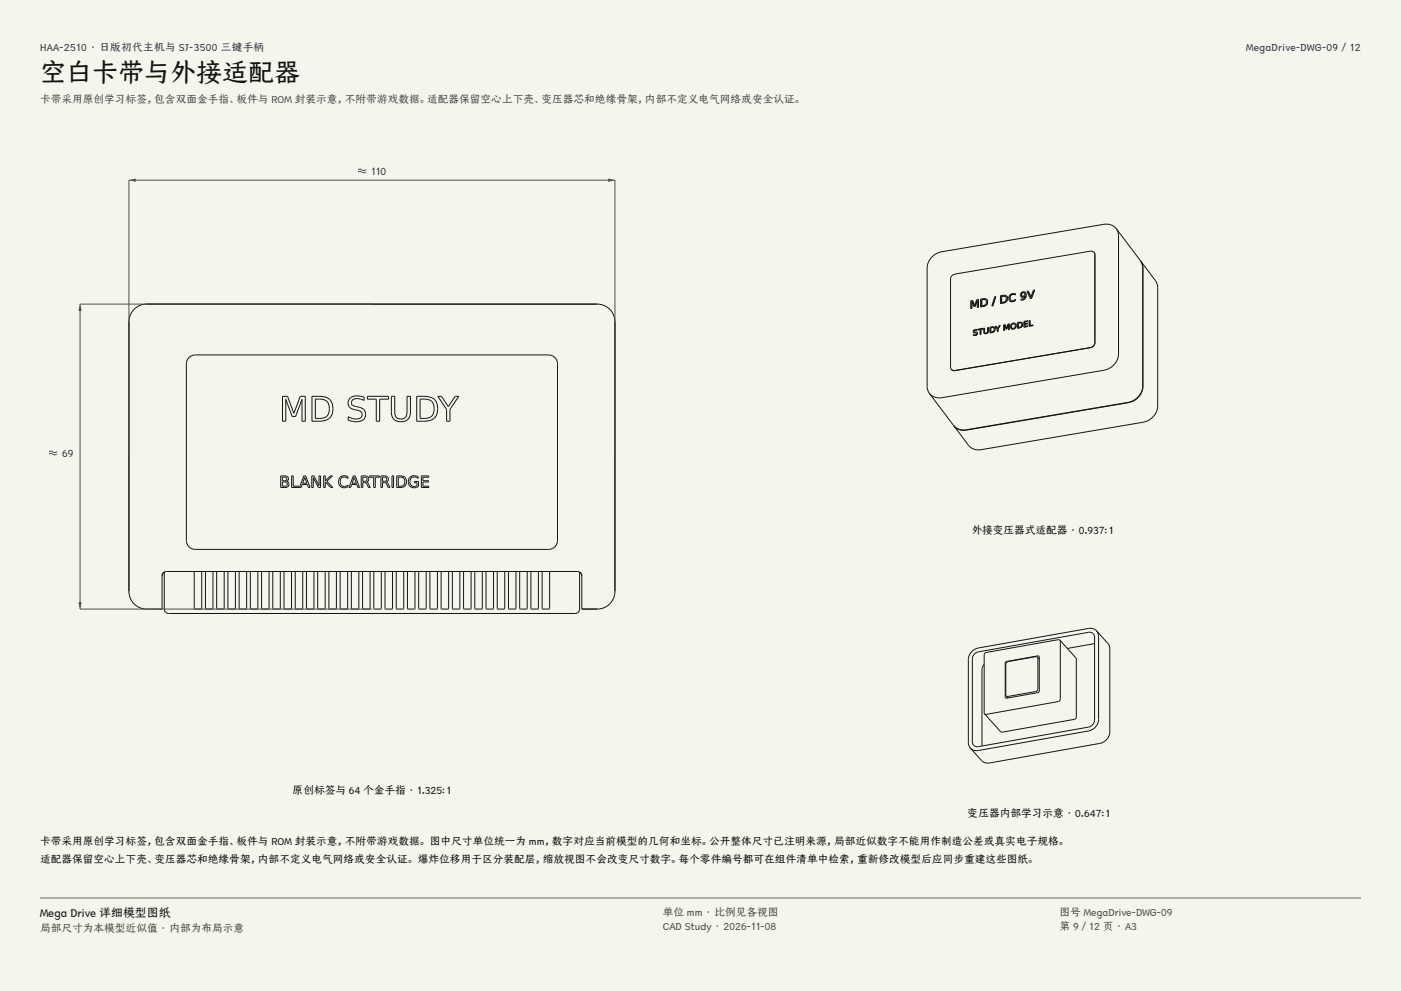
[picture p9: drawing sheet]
<svg xmlns="http://www.w3.org/2000/svg" width="420mm" height="297mm" viewBox="0 0 420 297" stroke-linecap="round" stroke-linejoin="round" font-family="sans-serif">
<g fill="#f5f4ed">
<path d="M0 0h420v297h-420z"/>
<path d="M12 12h396v275h-396z"/>
</g>
<g fill="none" stroke="#141413" stroke-width=".3">
<path d="M56.5 107.4a2.64 2.64 0 0 1 2-1h106a2.65 2.65 0 0 1 2.6 2.6v53a2.65 2.65 0 0 1-2.6 2.7h-106a2.65 2.65 0 0 1-2.6-2.7v-53zM84.7 118.8h1.5l1.9 5.1 1.9-5.1h1.5v7.4h-1v-6.5l-1.9 5.1h-1l-1.9-5.1v6.5h-1zM93.5 118.8h2.1a3.8 3.8 0 0 1 4.2 2.8 3.8 3.8 0 0 1-2.3 4.4l-4 .2zM94.5 119.6h1.3a2.66 2.66 0 0 1 2.9 3.5 2.46 2.46 0 0 1-2.9 2.3h-1.3zM104.8 119.5a4.4 4.4 0 0 1 4.4-.5v1l-1.4-.5a1.56 1.56 0 0 0-1.7 .1 1.56 1.56 0 0 0-.6 1.6l.9 .6a3 3 0 0 1 3.2 2 2.38 2.38 0 0 1-3.1 2.6l-2.1-.5v-1l.9 .4a2.39 2.39 0 0 0 3.2-.7 1.36 1.36 0 0 0-1.4-1.7 2.36 2.36 0 0 1-2.7-2.5zM110.2 118.8h6.3v.8h-2.7v6.6h-1v-6.6h-2.6zM117.3 118.8h1v4.5a1.88 1.88 0 0 0 1.9 2.3 1.88 1.88 0 0 0 1.8-2.3v-4.5h1v4.6a2.86 2.86 0 0 1-2.8 3 2.86 2.86 0 0 1-2.9-3zM124.9 118.8h2.1a3.8 3.8 0 0 1 4.2 2.8 3.8 3.8 0 0 1-2.3 4.4l-4 .2zM125.9 119.6h1.3a2.66 2.66 0 0 1 2.9 3.5 2.46 2.46 0 0 1-2.9 2.3h-1.3zM131.2 118.8h1.1l2.1 3 2.1-3h1l-2.6 3.9v3.5h-1v-3.5zM84.2 142.6h1.2a.84 .84 0 0 1 1 .6 .84 .84 0 0 1-.5 1 .97 .97 0 0 1 .7 1.2 .97 .97 0 0 1-1.2 .7h-1.2zM84.6 144.4h.8a.65 .65 0 0 1 .7 .7 .65 .65 0 0 1-.7 .6h-.8z"/>
<path d="M84.6 143h.7a.54 .54 0 0 1 .7 .5 .54 .54 0 0 1-.7 .6h-.7zM87.4 142.6h.5v3.1h1.7v.4h-2.2zM91.1 142.6h.5l1.4 3.5h-.5l-.3-.9h-1.6l-.3 .9h-.5zM91.4 143.1l.6 1.7h-1.3zM93.5 142.6h.6l1.5 2.9v-2.9h.5v3.5h-.6l-1.6-2.9v2.9h-.4zM97 142.6h.5v1.5l1.6-1.5h.6l-1.8 1.6 1.9 1.9h-.6l-1.7-1.7v1.7h-.5zM102 143a1.93 1.93 0 0 1 2.3-.1v.5a1.41 1.41 0 0 0-2-.1 1.41 1.41 0 0 0-.1 1.9 1.39 1.39 0 0 0 2.1 .2v.4a1.83 1.83 0 0 1-2.5-.2 1.83 1.83 0 0 1 .2-2.6zM105.9 142.6h.6l1.3 3.5h-.5l-.3-.9h-1.6l-.3 .9h-.5zM106.2 143.1l.6 1.7h-1.2zM108.3 142.6h1.1a.97 .97 0 0 1 1.1 .7 .97 .97 0 0 1-.6 1.2l1.1 1.6h-.5l-.7-1.2-.5-.3h-.5v1.5h-.5zM108.8 143h.6a.62 .62 0 0 1 .7 .6 .62 .62 0 0 1-.7 .6h-.6zM110.8 142.6h2.9v.4h-1.2v3.1h-.5v-3.1h-1.2z"/>
<path d="M114.2 142.6h1.1a.97 .97 0 0 1 1.1 .7 .97 .97 0 0 1-.6 1.2l1.1 1.6h-.5l-.7-1.2-.5-.3h-.5v1.5h-.5zM114.7 143h.6a.62 .62 0 0 1 .6 .6 .62 .62 0 0 1-.6 .6h-.6zM117.5 142.6h.5v3.5h-.5zM118.9 142.6h1a1.75 1.75 0 0 1 2 1.8 1.75 1.75 0 0 1-2 1.7h-1zM119.4 143a1.45 1.45 0 0 1 2 1.4 1.45 1.45 0 0 1-2 1.3zM122.9 143a2.17 2.17 0 0 1 2.5-.1v.5a1.42 1.42 0 0 0-2-.2 1.42 1.42 0 0 0-.3 1.9 1.42 1.42 0 0 0 1.9 .5v-.9h-.8v-.4h1.3v1.5a1.89 1.89 0 0 1-2.7-.1 1.89 1.89 0 0 1 .1-2.7zM126.3 142.6h2.2v.4h-1.7v1.1h1.6v.4h-1.6v1.2h1.8v.4h-2.3zM48.6 172.6l.2-.7 .4-.4v11a1.32 1.32 0 0 0 1.4 1.4h121.8a1.32 1.32 0 0 0 1.4-1.4v-11l.4 .4 .2 .7M48.6 172.6v9.9h-4.7a5.3 5.3 0 0 1-5.2-5.3v-80.8a5.3 5.3 0 0 1 5.2-5.3h135.2a5.3 5.3 0 0 1 5.2 5.3v80.8a5.3 5.3 0 0 1-5.2 5.3h-4.7v-9.9M48.6 172.6a1.32 1.32 0 0 1 1.3-1.3h123.2a1.32 1.32 0 0 1 1.3 1.3M58.2 171.3v11.1l.2 .1 2.1-.1v-11.1M61.6 171.3v11.1l.2 .1 2-.1v-11.1"/>
<path d="M65 171.3v11.1l.1 .1 2.1-.1v-11.1M68.3 171.3v11.1l.2 .1 2.1-.1v-11.1M71.7 171.3v11.1l.1 .1 2.1-.1v-11.1M75 171.3v11.1l.2 .1 2.1-.1v-11.1M78.4 171.3v11.1l.2 .1 2.1-.1v-11.1M81.8 171.3v11.1l.1 .1 2.1-.1v-11.1M85.1 171.3v11.1l.2 .1 2.1-.1v-11.1M88.5 171.3v11.1l.2 .1 2.1-.1v-11.1M91.9 171.3v11.1l.1 .1 2.1-.1v-11.1M95.2 171.3v11.1l.2 .1 2.1-.1v-11.1M98.6 171.3v11.1l.2 .1 2.1-.1v-11.1M102 171.3v11.1l.1 .1 2.1-.1v-11.1"/>
<path d="M105.3 171.3v11.1l.2 .1 2.1-.1v-11.1M108.7 171.3v11.1l.2 .1 2-.1v-11.1M112.1 171.3v11.1l.1 .1 2.1-.1v-11.1M115.4 171.3v11.1l.2 .1 2.1-.1v-11.1M118.8 171.3v11.1l.1 .1 2.1-.1v-11.1M122.1 171.3v11.1l.2 .1 2.1-.1v-11.1M125.5 171.3v11.1l.2 .1 2.1-.1v-11.1M128.9 171.3v11.1l.1 .1 2.1-.1v-11.1M132.2 171.3v11.1l.2 .1 2.1-.1v-11.1M135.6 171.3v11.1l.2 .1 2.1-.1v-11.1M139 171.3v11.1l.1 .1 2.1-.1v-11.1M142.3 171.3v11.1l.2 .1 2.1-.1v-11.1"/>
<path d="M145.7 171.3v11.1l.2 .1 2.1-.1v-11.1M149.1 171.3v11.1l.1 .1 2.1-.1v-11.1M152.4 171.3v11.1l.2 .1 2.1-.1v-11.1M155.8 171.3v11.1l.2 .1 2-.1v-11.1M159.2 171.3v11.1l.1 .1 2.1-.1v-11.1M162.5 171.3v11.1l.2 .1 2.1-.1v-11.1"/>
</g>
<path d="M38.7 136.8v-82.8h145.7v82.8" fill="none" stroke="#504e49" stroke-width=".3"/>
<g fill="#504e49">
<path d="M38.7 54l2-.5v1z"/>
<path d="M182.3 53.5l2.1 .5-2.1 .5z"/>
</g>
<path d="M111.5 91.1h-87.5v91.4h87.5" fill="none" stroke="#504e49" stroke-width=".3"/>
<g fill="#504e49">
<path d="M24 91.1l.5 2.1h-1z"/>
<path d="M23.5 180.5h1l-.5 2z"/>
</g>
<g fill="none" stroke="#141413" stroke-width=".3">
<path d="M328 75.7l-.5-.4h-.6l-41 7a1.55 1.55 0 0 0-.9 1.3v26.4l.2 .6M328 75.7l.2 .6v26.4a1.57 1.57 0 0 1-1.3 1.5M328 75.7h.1M334.6 68.5l7.3 9.7 .6 1.6 .1 35.9a5.3 5.3 0 0 1-4.4 4.9l-48.6 8.2-1.3 .1-1.6-.6-.8-.8-7.3-9.6M334.6 68.5l.5 .8 .2 1.3v35.5a5.3 5.3 0 0 1-4.4 4.9l-48.5 8.2h-1.3l-1.2-.3-1.3-1M334.6 68.5l-.8-.7-1-.5-1.9-.1-48.5 8.2a5.3 5.3 0 0 0-4.5 4.9v35.5l.3 1.3 .4 .8M341.9 78.2l.1 .1M342 78.3l4.4 5.8 .6 1.6 .1 36a5.3 5.3 0 0 1-4.5 4.9l-49.1 8.2-1.3-.1-1.5-.8-4.8-6.3M342 78.3l.5 1.1 .1 .9v35.5a5.3 5.3 0 0 1-4.4 4.9l-48.5 8.2-1.3 .1-1.1-.3-1.4-1.1M291 92.5h.1M291.3 92.4h.1M291.4 92.4l-.4 .1"/>
<path d="M291.5 90.1h.1M291.5 90.1h-.5v2.4M291.8 99.6l.5 .1M291.8 99.6h.1M292 99.3l.9 .4M292 99.3v.1M292 91.9h.1M292 91.9l-.7-1.5 .1 2M292.1 99.1l-.1 .2M292.3 99.7h.1M292.3 91.8h.1M292.3 91.8l.7-1.7v2"/>
<path d="M292.3 91.8l-.3 .1M292.4 99.7l.3 .1M292.4 99.7h.1M292.6 98.9l-.5 .2M292.6 98.9l.3 .1M292.7 99.8a.59 .59 0 0 1-.3 .6 .59 .59 0 0 1-.7-.1v.2M292.9 98.8l-.3-.1a.67 .67 0 0 0-.8 .9M292.9 98.8h.1M292.9 99h.1M292.9 98.8v.2M292.9 99.7h.1M292.9 99.7l-.1 .6"/>
<path d="M293 92.1h.1M293.1 98.8l.7-.1v1.5M293.1 98.8l.1 .1M293.3 89.8h-.5l-.6 1.7-.7-1.4M293.3 89.8h.1M293.3 92.1h.1M293.3 89.8v2.3M293.3 92.1h-.3M294 92h.1M294 98.7h.1M294 98.7v1.5M294.3 89.8v1.9a1.13 1.13 0 0 0 1.2-.5 1.13 1.13 0 0 0 0-1.3"/>
<path d="M294.3 89.8v.1M294.7 98.4h.1M294.7 98.4l-1.6 .3v.1M294.7 98.6h.1M294.7 98.4v.2M294.7 98.6l-.7 .1M294.7 89.8l.8 .1M294.7 89.8h-.4M295 99.8l.1 .1M295 99.8h.1M295.1 98.3l-.2 .1 .1 1.4M295.1 98.3h.1"/>
<path d="M295.9 89.8l-.6-.3-1.3 .1v2.4M295.9 89.8h.1M295.9 89.8a1.38 1.38 0 0 1-1.2 2.1l-.7 .1M296.1 99.7l-.5 .3-.5-.1M296.3 98.1l-.3 .1v1a.46 .46 0 0 1-.3 .6 .46 .46 0 0 1-.5-.4l-.1-1.1M296.3 98.1l-.2 1.6M296.8 99.7v.1M297 98.2v1.3a.83 .83 0 0 0 .9-.3 .83 .83 0 0 0 0-1M297 98.2h.9M297 98.2h.1M297.3 98.1l.6 .1M297.3 91.7h.1"/>
<path d="M297.6 91.6h.1M297.6 91.6l-.3 .1M298.2 98.1l-.6-.2-.8 .1v1.7M298.2 98.1l.1 .5M298.2 98.1h.1M298.3 98.6l-.4 .9-1.1 .2M298.3 97.8h.1M298.3 97.8l.6 .8v.8M298.5 88.9h-.3l-.9 2.8M298.5 88.9h.1M298.5 88.9l-.9 2.7M298.9 99.4h.1"/>
<path d="M299.2 98.5h.1M299.2 99.3h.1M299.2 98.5v.8M299.2 99.3l-.3 .1M299.8 97.5l-.2 .1-.5 .8-.5-.7-.3 .1M299.8 97.5h.1M299.8 97.5l-.6 1M299.9 91h.1M300.3 88.8a.96 .96 0 0 1 1.4 .6 .96 .96 0 0 1-1 1.2h-.4zM300.3 88.8h.1M300.9 99.1h.1M301.1 99h.1"/>
<path d="M301.1 99l-.2 .1M301.2 97.3h-.3v1.8M301.2 97.3h.1M301.6 98.6h.1M301.6 98.6l-.5-1.1v1.5M301.8 88.8l-.6-.3-1.3 .1v2.4M301.8 88.8l.2 .6M301.8 98.6h.1M301.8 98.6l.5-1.3v1.5M301.8 98.6h-.2M302 89.4a1.36 1.36 0 0 1-1.4 1.4l-.7 .2M302.3 98.8h.1"/>
<path d="M302.5 97.1h-.3l-.5 1.3-.5-1.1M302.5 97.1h.1M302.5 98.8h.1M302.5 97.1l.1 1.7M302.6 98.8h-.3M302.6 90.1h.1M302.6 90.1l.1 .1M302.7 90.2l.9 .2M302.8 89.3l.1 .6M303 88.6l-.2 .7M303.1 98.4l.1 .1M303.1 98.4h.1"/>
<path d="M303.2 98.5l.6 .1M303.3 97.3v.9M303.4 97.3l-.1 1M303.8 97l.4 .1M303.8 97l-.4 .3M304 88.2l-1 .4M304.1 88.2l.3 .2M304.1 88.2l-1.1 .4M304.2 97.1v.1a.72 .72 0 0 1 .1 .9 .72 .72 0 0 1-1 .1M304.4 89.7a1.07 1.07 0 0 1-1.5 .2M304.4 88.1a1.43 1.43 0 0 0-1.6 .3 1.43 1.43 0 0 0-.2 1.7M304.4 88.1h.1"/>
<path d="M304.4 88.4h.1M304.4 88.1v.3M304.4 89.7v.3M304.4 89.7h.1M304.4 90h.1M304.4 90l-.8 .4M304.5 97.1a.97 .97 0 0 0-1.3 0 .97 .97 0 0 0-.1 1.3M304.5 97.1a1.03 1.03 0 0 1-.7 1.5M304.5 97.1h.1M305 98.4h.1M305.3 96.8a.7 .7 0 0 1 1 .4 .7 .7 0 0 1-.7 .9h-.3zM305.3 96.8h.1"/>
<path d="M306 88.8l.7 .2M306 88.8h.1M306.1 89.9h.5M306.1 89.9h.1M306.3 97.9l-.8 .4M306.3 97.9l-1.3 .5M306.4 96.7l-.6-.2-.8 .1v1.8M306.4 96.7l.1 .5-.2 .7M306.4 96.7v.1M306.4 96.8l.1 .4-.2 .7M306.7 89l.6-.4a.9 .9 0 0 1-1.2 1v.3M306.9 98h.1"/>
<path d="M307.1 87.8h.1M307.1 87.8a.55 .55 0 0 0-.8 0 .55 .55 0 0 0 .1 .8 .55 .55 0 0 0 .8-.2l-.1-.6M307.2 97.2v.6l.9-.2M307.2 96.5h.1M307.2 96.5v.5l.9-.2M307.2 97.2h.1M307.3 89.4l-.7 .5M307.4 87.7a.91 .91 0 0 0-1.2 0 .91 .91 0 0 0-.2 1.1M307.4 87.7l.2 .8-.3 .9M307.4 87.7h.1M308.1 96.8h.1M308.1 97h.1"/>
<path d="M308.1 96.8v.2M308.1 97l-.9 .2M308.1 96.1l-1.2 .2v1.7M308.1 96.1h.1M308.1 96.3h.1M308.1 96.1v.2M308.1 96.3l-.9 .2M308.1 97.8l-1.2 .2M308.1 97.6v.2M308.1 97.6h.1M308.1 97.8h.1M308.2 87.2l-.3 .1 .9 2.2"/>
<path d="M308.2 87.2h.1M308.8 96l-.3 .1v1.7M308.8 96v1.5l.9-.1M308.8 96h.1M308.8 89.5h.1M309.2 89.4h.1M309.2 89.4l-.4 .1M309.7 97.6l-1.2 .2M309.7 97.4h.1M309.7 97.6h.1M309.7 97.4v.2M310.2 86.9l-.4 .1-.8 2.1-.8-1.9"/>
<path d="M310.2 86.9h.1M310.2 86.9l-1 2.5M285.2 110.6l.4 .4h.7M285.2 110.6v.1M285.2 110.7h.1M285.2 110.7l.5 .3 .6 .1M291.7 100.5h.1M291.7 100.5l.3 .1M292.8 100.3l-.8 .3M293.8 100.2v.1M294 100.2h.1M294 100.2h-.2"/>
<path d="M326.9 104.2l-40.6 6.8M285.9 127.6h.1M292 196.1l1.3-.7 33-5.9a1.44 1.44 0 0 1 1.8 1.4v24.9l-.5 1.4-1.3 .7-33 5.9a1.44 1.44 0 0 1-1.8-1.4v-25zM295 199.2l-.4 .6-.2 .8v23M301.6 198.3l9.5-1.7 .4 .1 .1 10.4-.2 .4-9.6 1.7-.4-.1-.1-10.4zM311 197l-.5-.2-8.4 1.5-.4 .2-.2 .5 .1 9.6M311 197l.1 9.6-.1 .4-.5 .2-8.4 1.5-.5-.1M311 197l.6 .6M317.7 191.9l-.4-.2-21.7 3.8-.4 .3-.2 .4 .2 17.8M317.7 191.9l.2 17.7-.2 .4-.4 .3-21.7 3.8-.4-.1M317.7 191.9l4.9 5.4 .1 17.6-.2 .4-.4 .3-21.8 3.8-5.1-5.4M328.1 192.9l-8.1 1.4"/>
<path d="M328.7 189.1l3.4 3.7 .6 1.3v25.3a3.7 3.7 0 0 1-3 3.4l-33.6 5.9-1.5-.4-3.7-4.1M328.7 189.1l.4 .6 .2 1v24.9a3.7 3.7 0 0 1-3 3.5l-33 5.8-1.6-.1-.8-.6M328.7 189.1l-.8-.6-1.6-.2-33 5.9a3.7 3.7 0 0 0-3 3.4v25l.2 1 .4 .6M301.6 208.6l.6 .6"/>
</g>
<path d="M12 269.3h396zM12 269h396v.3h-396z" fill-rule="evenodd" fill="#504e49"/>
<text font-size="7.8" fill="#141413" x="12" y="24.7">空白卡带与外接适配器</text>
<text font-size="3.5" fill="#141413" x="12" y="274.9">Mega Drive 详细模型图纸</text>
<g font-size="3.2" fill="#1b365d">
<text x="12" y="15.3">HAA-2510 · 日版初代主机与 SJ-3500 三键手柄</text>
<text x="373.5" y="15.3">MegaDrive-DWG-09 / 12</text>
<text x="107.3" y="52.4">≈ 110</text>
<text x="14.6" y="136.8">≈ 69</text>
</g>
<g font-size="3.2" fill="#504e49">
<text x="12" y="30.9">卡带采用原创学习标签，包含双面金手指、板件与 ROM 封装示意，不附带游戏数据。适配器保留空心上下壳、变压器芯和绝缘骨架，内部不定义电气网络或安全认证。</text>
<text x="198.7" y="274.5">单位 mm · 比例见各视图</text>
<text x="317.6" y="274.5">图号 MegaDrive-DWG-09</text>
<text x="12" y="279.3">局部尺寸为本模型近似值 · 内部为布局示意</text>
<text x="198.7" y="278.8">CAD Study · 2026-11-08</text>
<text x="317.6" y="278.8">第 9 / 12 页 · A3</text>
</g>
<g font-size="3.2" fill="#141413">
<text x="291.2" y="160">外接变压器式适配器 · 0.937:1</text>
<text x="87.8" y="238">原创标签与 64 个金手指 · 1.325:1</text>
<text x="290.2" y="245">变压器内部学习示意 · 0.647:1</text>
<text x="12" y="253.3">卡带采用原创学习标签，包含双面金手指、板件与 ROM 封装示意，不附带游戏数据。 图中尺寸单位统一为 mm，数字对应当前模型的几何和坐标。公开整体尺寸已注明来源，局部近似数字不能用作制造公差或真实电子规格。</text>
<text x="12" y="258.6">适配器保留空心上下壳、变压器芯和绝缘骨架，内部不定义电气网络或安全认证。 爆炸位移用于区分装配层，缩放视图不会改变尺寸数字。每个零件编号都可在组件清单中检索，重新修改模型后应同步重建这些图纸。</text>
</g>
</svg>
